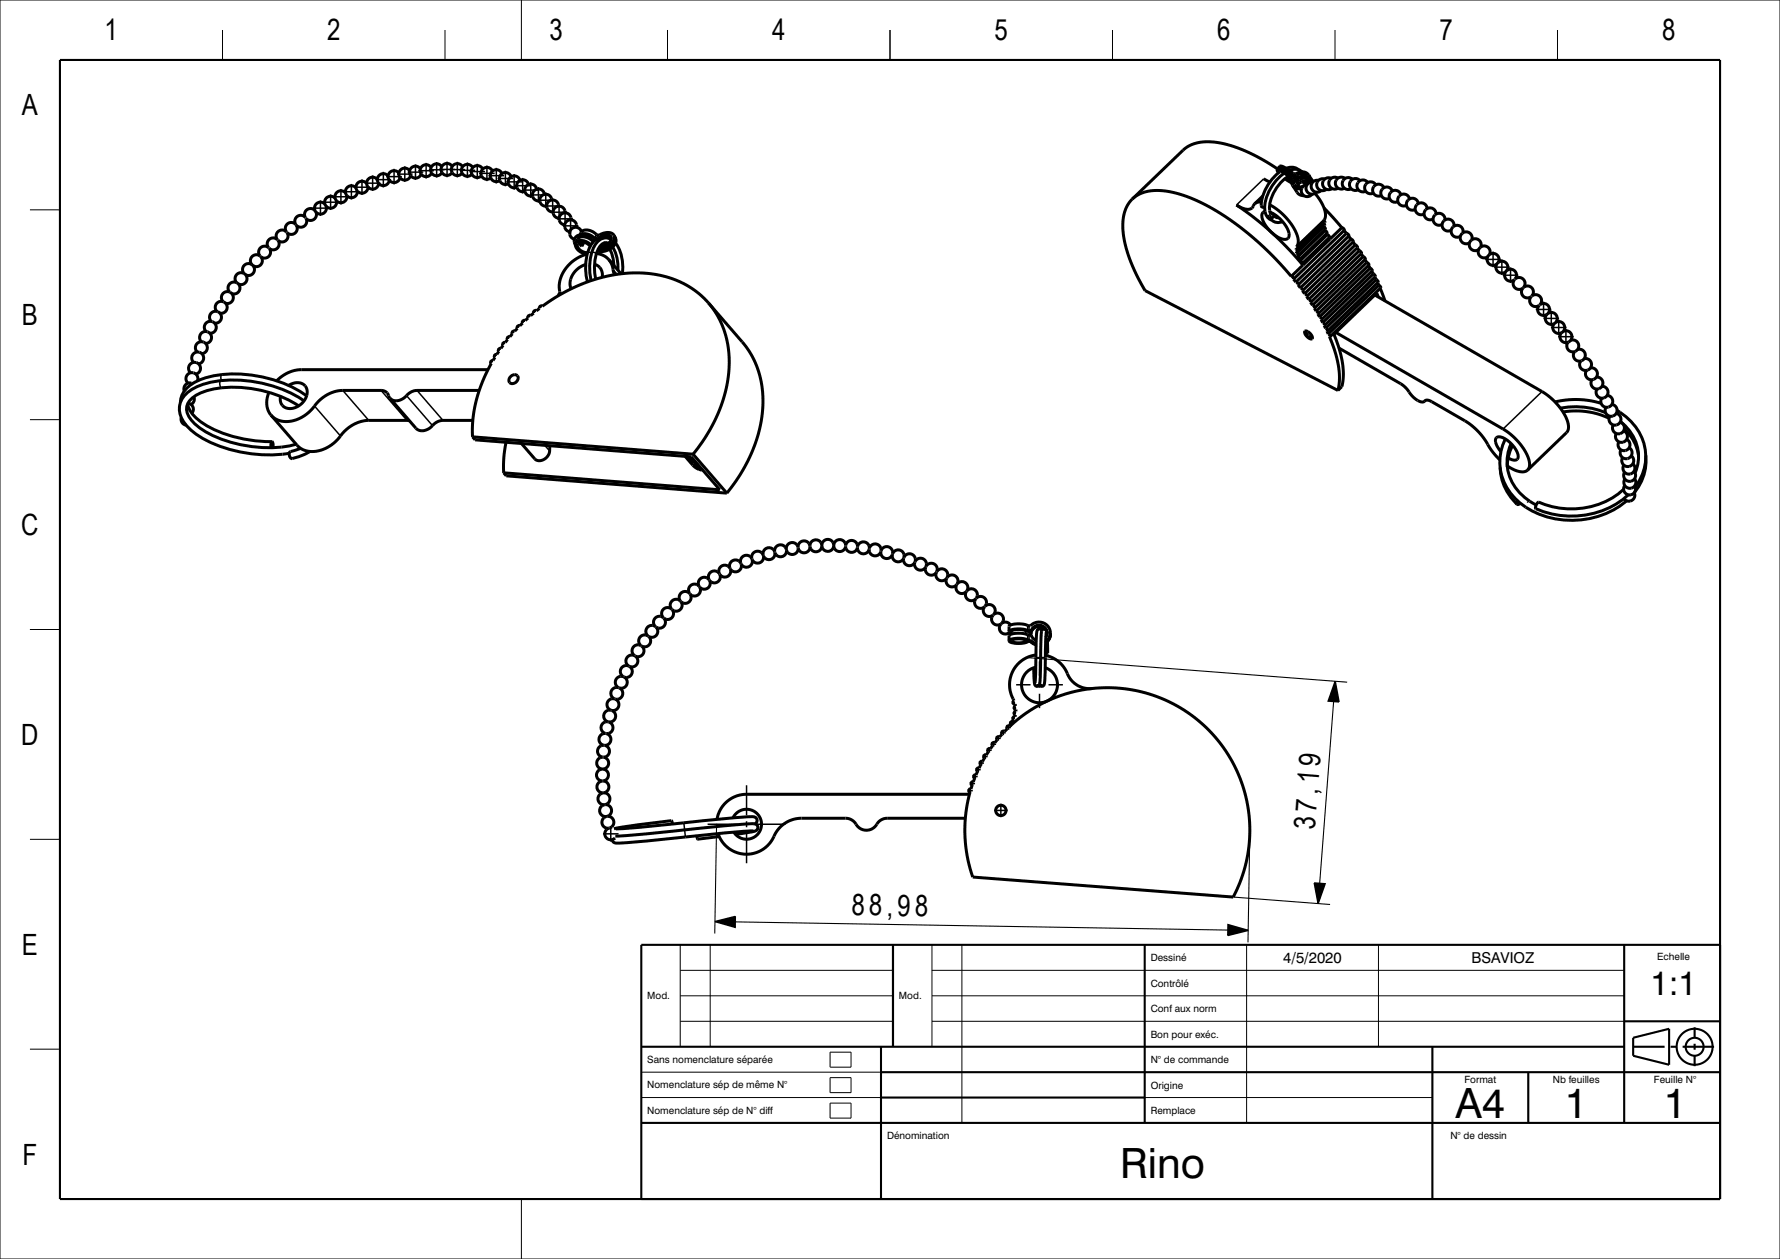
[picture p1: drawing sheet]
<svg xmlns="http://www.w3.org/2000/svg" width="297mm" height="210mm" viewBox="0 0 297 210" stroke-linecap="round" stroke-linejoin="round" font-family="sans-serif">
<path d="M171.3 109.7l53.5 4.1M222.5 117l-2.3 30.3M119.6 137.4l-.3 18.3M208.5 138.9l-.3 18.3M122.7 153.8l82.2 1.3M205.8 149.6l16.1 1.3" fill="none" stroke="#000" stroke-width=".18"/>
<g fill="none" stroke="#000" stroke-width=".5">
<path d="M46.2 39.9a1 1 0 0 0-1.3 0 1 1 0 0 0-.1 1.4M46.2 39.9l.2 .2M47.8 38.6a1 1 0 0 0-1.4 0 1 1 0 0 0-.2 1.3M47.8 38.6l.1 .2M47.9 38.8a1 1 0 0 1-.2 1.3 1 1 0 0 1-1.3 0M49.3 37.4a1 1 0 0 0-1.3-.1 1 1 0 0 0-.2 1.3M49.5 37.6a1 1 0 0 1-.3 1.3 1 1 0 0 1-1.3-.1M50.9 36.2a1 1 0 0 0-1.6 .3 1 1 0 0 0 .9 1.4 1 1 0 0 0 .9-1.4M52.5 35.1a1 1 0 0 0-1.6 .3 1 1 0 0 0 .9 1.4 1 1 0 0 0 .9-1.4M54.2 34.1a1 1 0 0 0-1.6 .2 1 1 0 0 0 .8 1.4 1 1 0 0 0 1-1.3M55.9 33.1a1 1 0 0 0-1.6 .2 1 1 0 0 0 .8 1.4 1 1 0 0 0 1-1.2M57.7 32.2a1 1 0 0 0-1.7 .1 1 1 0 0 0 .7 1.5 1 1 0 0 0 1.2-1.2"/>
<path d="M59.4 31.3a1 1 0 0 0-1.6 .2 1 1 0 0 0 .6 1.5 1 1 0 0 0 1.2-1.1M61.2 30.6a1 1 0 0 0-1.6 .1 1 1 0 0 0 .5 1.5 1 1 0 0 0 1.3-1M63 29.9a1 1 0 0 0-1.6 .1 1 1 0 0 0 .5 1.5 1 1 0 0 0 1.3-.9M64.8 29.4a1 1 0 0 0-1.6 0 1 1 0 0 0 .4 1.5 1 1 0 0 0 1.4-.8M66.6 28.9a1 1 0 0 0-1.6-.1 1 1 0 0 0 .3 1.6 1 1 0 0 0 1.4-.8M68.4 28.5a1 1 0 0 0-1.6-.1 1 1 0 0 0 .3 1.5 1 1 0 0 0 1.4-.6M70.1 28.2a1 1 0 0 0-1.3-.3 1 1 0 0 0-.3 1.4M70.3 29a1 1 0 0 1-1.8 .3M71.9 27.9a1 1 0 0 0-1.4-.3 1 1 0 0 0-.2 1.4M72 28.9a1 1 0 0 1-1.7 .1M73.7 27.8a1 1 0 0 0-1.4-.3 1 1 0 0 0-.3 1.4M73.7 27.8h.1"/>
<path d="M73.7 28.8a1 1 0 0 0 1.7 0M73.7 28.8a1 1 0 0 1-1.7 .1M75.4 27.7a1 1 0 0 0-1.3-.3 1 1 0 0 0-.4 1.4M75.4 27.7l.1 .1M77.2 27.8a1 1 0 0 0-1.5-.3 1 1 0 0 0-.1 1.5 1 1 0 0 0 1.5-.1M78.7 29.1a1 1 0 0 0 1.6 .2M78.9 27.9a1 1 0 0 0-1.5-.3 1 1 0 0 0-.2 1.5 1 1 0 0 0 1.5 0M78.9 27.9v.1M80.3 29.3a1 1 0 0 0 1.6 .4M80.5 28.2a1 1 0 0 0-1.3-.5 1 1 0 0 0-.5 1.4M81.9 29.7a1 1 0 0 0 1.5 .4M82.2 28.5a1 1 0 0 0-1.4-.5 1 1 0 0 0-.5 1.3"/>
<path d="M83.7 29a1 1 0 0 0-1.3-.6 1 1 0 0 0-.5 1.3M85.3 29.5a1 1 0 0 0-1.3-.7 1 1 0 0 0-.6 1.4 1 1 0 0 0 1.4 .4M86.8 30.1a1 1 0 0 0-1.3-.7 1 1 0 0 0-.6 1.3 1 1 0 0 0 1.3 .5M88.2 30.8a1 1 0 0 0-1.3-.8 1 1 0 0 0-.6 1.3 1 1 0 0 0 1.3 .6M89.5 31.6a1 1 0 0 0-1.1-.9 1 1 0 0 0-.8 1.3 1 1 0 0 0 1.3 .7M90.8 32.4a1 1 0 0 0-1.1-.9 1 1 0 0 0-.8 1.2 1 1 0 0 0 1.2 .8M92.1 33.4a1 1 0 0 0-1.1-1 1 1 0 0 0-.9 1.1 1 1 0 0 0 1.1 .9M93.2 34.4a1 1 0 0 0-1-1 1 1 0 0 0-1 1 1 1 0 0 0 1.1 1M94.3 35.5a1 1 0 0 0-.9-1.1 1 1 0 0 0-1.1 1 1 1 0 0 0 1 1M95.3 36.7a1 1 0 0 0-.9-1.2 1 1 0 0 0-1.1 .9 1 1 0 0 0 .9 1.1M96.2 37.9a1 1 0 0 0-.8-1.2 1 1 0 0 0-1.2 .8 1 1 0 0 0 .9 1.2M96.6 39.4a1.73 1.73 0 0 1 2.6 .3l.5 .1"/>
<path d="M96.6 39.4v.3M96.7 39.2a1 1 0 0 0-.7 1.6M97 39.5a1.5 1.5 0 0 1 2.1 .5l.2 .1M97 38.7a1 1 0 0 0-1.7-.5 1 1 0 0 0 .5 1.7M97.3 39.5l-.1-.2 .3 .2M99.8 39.8a1.5 1.5 0 0 1 2.2-.3 1.54 1.54 0 0 1-1.9 1.5M100.8 39.7a2.25 2.25 0 0 0-2.5 1.7 8.9 8.9 0 0 0-.3 5.6M101.4 39.7l.6 .1M102 39.9a1.92 1.92 0 0 0-2.7 .9 8.2 8.2 0 0 0-.7 6M102 39.6a1.39 1.39 0 0 0-1.6 .1M102 39.7a1.37 1.37 0 0 0-1.5 0M102.5 39.3a1.85 1.85 0 0 0-2.5-.1h-.3a2.22 2.22 0 0 0-2.6-.6l-.5 .8"/>
<path d="M102.5 39.3a1.35 1.35 0 0 1-.8 1.9 2.65 2.65 0 0 1-1.9 .4M102.5 39.3a1.76 1.76 0 0 1-1.5 1.9l-1.1 .2M102.6 39.5v.1M102.6 39.6a1.4 1.4 0 0 1-.8 1.9 2.38 2.38 0 0 1-2.1 .3M102.6 39.6a1.82 1.82 0 0 1-1.5 2l-.7 .1h-.6M188.9 33.2l.9-.7 1.1-.4 1.3-.3h1.5l1.4 .2 1.7 .4 3.7 1.5 4 2.2 3.7 2.8 3.5 3.2 3.7 4M188.9 33.2l-.9 1.2-.5 1.5-.2 1.6 .2 1.9 .4 2 .8 2.3 1 2.2 1.4 2.6 32.1 16.6M209.4 34a1.23 1.23 0 0 1-1.3 .9l-.9-.2-.9-.5 3.1 2.3 3 2.5 2.5 2.4 2.5 2.8M210.5 33.7h-.7l-.4 .3M210.7 32.7l-1.3 1.3M210.9 29.8l1 .6M211.1 35.3a.86 .86 0 0 0-.4 1.3 5.4 5.4 0 0 0 3.7 3.3 .78 .78 0 0 0 .6-1.2 5.9 5.9 0 0 0-3.1-3.3"/>
<path d="M211.8 36.1a1.59 1.59 0 0 0 2.2 .9M211.8 34.2a9.4 9.4 0 0 1 4.8 5.8v.6l-.3 .6M212.5 35.8a.41 .41 0 0 0-.4-.1 .41 .41 0 0 0-.3 .4M212.5 35.8l.1 .1a.41 .41 0 0 1-.3 .4 .41 .41 0 0 1-.5-.2M212.5 35.8a.73 .73 0 0 0 .9 .5M212.9 36h-.3M213.1 28.3l.2 .5M213.1 28.3h.3l.6 .2 1.3 1M213.2 28.2l-3.6-2.1-3.7-1.7-1.7-.4-1.5-.3h-1.6l-1.3 .1-1.3 .5-1 .6-8.6 8.3M213.3 28h.3l.6 .3 1.3 .9M213.3 28l-.2 .3M213.3 28h.3l.6 .2 1.4 1"/>
<path d="M213.3 28l.3-.3h.3l.9 .5 1 .7M213.3 28h.1M213.6 28.6l.7 .3 1.3 1-.8-.4M213.6 28.6a7.3 7.3 0 0 0-3.1 5.9l.5 .1M214.3 28.9a7.4 7.4 0 0 0-3.2 6.4 1.72 1.72 0 0 0 1.1 1.4M214.4 29.8l1.1 .7M214.5 29.7l1 .6M214.6 28.1a1.96 1.96 0 0 1 2.1 .2M214.8 29.5l.7 .4M215 29.4a6.7 6.7 0 0 0-3.1 5.7l.2 .6M215.1 28.4a2.09 2.09 0 0 1 2.2 .3M215.3 29.5l.3 .2-.1 .8 .2 .4"/>
<path d="M215.5 29.2l.4 .3M215.5 29.2l-.2 .3M215.6 29.2a.82 .82 0 0 0 1-.1 1.04 1.04 0 0 1 1.5 .4 1.04 1.04 0 0 1-.4 1.4M215.7 30.9l.9 1.4 .5 .3h.5M215.7 30.9a1.37 1.37 0 0 0 1.5 .6M215.8 28.9l-.2 .3M215.8 28.9l.1 .1M215.9 29.5l.7 1.1v.6M215.9 29.5v.2a1.06 1.06 0 0 0 .3 1.3 1.06 1.06 0 0 0 1.3 0M215.9 29h.3a1.55 1.55 0 0 1 2.2 .2M216 29.7v.1M216.2 29h-.3"/>
<path d="M216.5 29.7v.1M216.9 29.5l.1 .1M217.3 30.3l.6 .4M217.7 29.4l-.4 .1-.7 .3h-.2M217.9 30.1v.6M218.1 30.8a1 1 0 0 0-.9 1.5 1 1 0 0 0 1.7 .1M218.2 29.6a1.4 1.4 0 0 0-1.8 .1h-.4M218.2 30.1h-.5l-.4 .2a.71 .71 0 0 1-.8 .1M218.2 29.8l-.6-.1-.5 .2a.81 .81 0 0 1-.9 .1M218.4 29.2l.2 .7-.2 .7M218.4 29.2l.3 .6 .1 .6M218.7 29.8l.1 .1"/>
<path d="M218.8 29.9l.2 .5a1 1 0 0 0-1 1.4 1 1 0 0 0 1.7 .3M218.8 29.9l.3 .4M219.4 32.3a5.4 5.4 0 0 1 1.7 4l-.2 .5M220 30.1a1 1 0 0 0-1.2 1.2 1 1 0 0 0 1.7 .5M220.9 37.8h.1M220.9 37.8l.2 .4-4.5 4.4M220.9 37.8l-4.6 4.4M220.9 37.3l.1 .3-4.5 4.4M220.9 36.8l.2 .3-4.6 4.4M220.9 36.8l-4.6 4.4M220.9 34.7l3 3.3M221 29.9a1 1 0 0 0-1.3 1.1 1 1 0 0 0 1.6 .6"/>
<path d="M221 38.3l.1 .2M221.1 38.5l.3 .4-4.5 4.4M221.1 38.5l-4.5 4.3M221.4 39l.1 .1M221.5 39.1l.2 .2 .1 .3-4.5 4.4M221.5 39.1l-4.6 4.4M221.8 39.6l.2 .2M222.1 29.7a1 1 0 0 0-1.4 1 1 1 0 0 0 1.6 .7M223.3 29.7a1 1 0 0 0-1.6 .9 1 1 0 0 0 1.6 .8M223.9 38l.3 .1 .1 .3-8.5 8.1M223.9 38l-8.5 8.1M224.3 38.4l.4 .5"/>
<path d="M224.4 29.8a1 1 0 0 0-1.6 .7 1 1 0 0 0 1.5 .9M224.7 38.9l.2 .2 .2 .3M224.7 38.9l-8.5 8.2M225 39.4l.4 .5M225.1 39.4l-8.5 8.1M225.4 39.9l.3 .1 .1 .3-8.5 8.2M225.4 39.9l-8.4 8.1M225.7 29.9a1 1 0 0 0-1.4 0 1 1 0 0 0-.2 1.3 1 1 0 0 0 1.4 .3M226.9 30.1a1 1 0 0 0-1.3-.1 1 1 0 0 0-.3 1.3 1 1 0 0 0 1.3 .4M228.2 30.4a1 1 0 0 0-1.3-.2 1 1 0 0 0-.4 1.3 1 1 0 0 0 1.4 .4M229.6 30.8a1 1 0 0 0-1.4-.4 1 1 0 0 0-.4 1.4 1 1 0 0 0 1.4 .4M230.9 31.3a1 1 0 0 0-1.3-.5 1 1 0 0 0-.5 1.4 1 1 0 0 0 1.4 .4"/>
<path d="M232.3 31.9a1 1 0 0 0-1.3-.6 1 1 0 0 0-.5 1.3 1 1 0 0 0 1.3 .5M233.7 32.5a1 1 0 0 0-1.2-.7 1 1 0 0 0-.6 1.3 1 1 0 0 0 1.3 .5M235.2 33.2a1 1 0 0 0-1.3-.8 1 1 0 0 0-.6 1.3 1 1 0 0 0 1.4 .5M236.7 34a1 1 0 0 0-1.3-.9 1 1 0 0 0-.7 1.3 1 1 0 0 0 1.4 .5M238.1 34.8a1 1 0 0 0-1.2-1 1 1 0 0 0-.7 1.4 1 1 0 0 0 1.4 .5M239.6 35.7a1 1 0 0 0-1.1-1 1 1 0 0 0-.8 1.3 1 1 0 0 0 1.4 .5M241.1 36.7a1 1 0 0 0-1.1-1.1 1 1 0 0 0-.8 1.3 1 1 0 0 0 1.4 .5M242.6 37.7a1 1 0 0 0-1.1-1.2 1 1 0 0 0-.8 1.4 1 1 0 0 0 1.4 .5M244.1 38.8a1 1 0 0 0-1-1.2 1 1 0 0 0-.9 1.3 1 1 0 0 0 1.5 .5M245.6 40a1 1 0 0 0-.9-1.3 1 1 0 0 0-1 1.3 1 1 0 0 0 1.5 .5M32.9 58.7a1 1 0 0 1 .2-1.6 1 1 0 0 1 1.4 .6 1 1 0 0 1-.8 1.3M33.6 57a1 1 0 0 1 .2-1.6 1 1 0 0 1 1.5 .6 1 1 0 0 1-1 1.3"/>
<path d="M34.4 55.3a1 1 0 0 1 .2-1.6 1 1 0 0 1 1.5 .7 1 1 0 0 1-1.1 1.2M35.2 53.6a1 1 0 0 1 .3-1.6 1 1 0 0 1 1.4 .8 1 1 0 0 1-1.1 1.1M36.2 51.9a1 1 0 0 1 .3-1.5 1 1 0 0 1 1.4 .8 1 1 0 0 1-1.2 1M37.2 50.3a1 1 0 0 1 .4-1.6 1 1 0 0 1 1.3 .9 1 1 0 0 1-1.2 1M38.3 48.7a1 1 0 0 1 .4-1.6 1 1 0 0 1 1.3 .9 1 1 0 0 1-1.3 1M39.5 47.1a1 1 0 0 1 .4-1.6 1 1 0 0 1 1.3 1 1 1 0 0 1-1.4 .9M40.7 45.6a1 1 0 0 1 .5-1.6 1 1 0 0 1 1.3 1.1 1 1 0 0 1-1.5 .7M42 44.1a1 1 0 0 1 .5-1.6 1 1 0 0 1 1.3 1.1 1 1 0 0 1-1.5 .7M42.2 44.3h.1M43.4 42.7a1 1 0 0 1 .5-1.6 1 1 0 0 1 1.2 1.2 1 1 0 0 1-1.5 .6M46.4 40.1a1 1 0 0 1-.1 1.3 1 1 0 0 1-1.4 .1M82.5 59.6h.1l-.3 .5-.4 .2v.2l.1 .1-1.4 2.8-1 3-.7 3.2-.1 3.3"/>
<path d="M82.5 59.6h.1M83.2 58.5l-.3 .6-.4 .2v.3M83.2 58.5v.1M83.9 57.6l-.3 .5-.4 .2v.2M83.9 57.6h.1M85.5 55.7l-.4 .5-.4 .1a.95 .95 0 0 1-.8 1v.3M85.5 55.7h.1M86.3 54.8l-.4 .4-.4 .1v.4M86.3 54.8h.1M87.2 53.9h.1M87.2 53.9l-.5 .4-.3 .1-.1 .4M89.5 51.8l-.4 .1-.1 .3-.4 .4-.4 .1-.1 .3-.5 .5h-.3l-.1 .4"/>
<path d="M89.5 51.8h.1M96.1 40.5a1.67 1.67 0 0 0 1.6 1.9h.3a5.9 5.9 0 0 0-4.7 6l.2 .5-.2 .1-.1 .3M96.1 40.5a1.74 1.74 0 0 1 2.5 .4M96.7 40.4l.4 .7 .3-.5M96.8 40.4l.4 .3M97.1 40.4l.3 .2M97.2 40.7l-.2 .3M97.4 40.6l-.2 .1M97.7 44.1a3.3 3.3 0 0 0-2.4 4.1M98.5 41.1a1.44 1.44 0 0 0-2.1-.4 1.44 1.44 0 0 0 1.6 1.4M99 40.3a1.92 1.92 0 0 0-2.6-.5l-.3 .7M99.2 44.1a1.82 1.82 0 0 1 1.3 2.2"/>
<path d="M99.5 42.3l1.2 .3 .9 .7M100.8 40.5l.4 .3M101.5 40.6a1.08 1.08 0 0 0-1.4 .4 7.3 7.3 0 0 0-.7 5.6M101.6 43.3l.5 .9 .4 1.6M101.6 43.3l2 2.4M101.7 41.6a6.5 6.5 0 0 1 .7 2.7M102.2 41.2a5.9 5.9 0 0 1 .9 3.9M102.7 40.5a7 7 0 0 1 1.2 5.1M118.2 50.5l5.9 6.8 1.2 1.7 .7 1.4 .6 1.6 .4 1.7 .2 1.6 .1 2-.2 2.4-.4 2.1-.7 2.2-.8 1.9-1 2.1-1.4 2.3-1.5 2M118.2 50.5l-1.2-1.2-1.1-.9-2.7-1.5-3.1-1-1.8-.3-1.9-.1-3.8 .3-2 .4-2 .6-3.6 1.5-3.6 2.1a1.69 1.69 0 0 1-1.3 .7l-.1 .3-.5 .4M118.2 50.5l1.6 2.3 .7 1.4 .6 1.6 .5 3.2v3.3l-.7 3.5-1.2 3.4-1.9 3.6-2.2 3M215.4 46.1l.3 .1 .1 .3"/>
<path d="M215.8 46.6l.4 .5M215.8 46.5v.1M216.2 47.1l.3 .1 .1 .3M216.3 41.6l.2 .4M216.3 42.2l.3 .4M216.3 41.2l.2 .3M216.4 41.5l-.1 .1M216.5 42h-.2v.2M216.5 41.5h-.2v.1M216.6 42.8l.3 .5M216.6 42.6h-.1l.1 .2M216.6 47.5l.4 .5"/>
<path d="M216.9 43.3h-.1l.1 .2M216.9 43.5l.3 .2 .1 .3M217 48l.2 .2 .1 .3M217.3 44l.1 .2M217.3 48.5l.4 .5M217.3 48.5h.1M217.4 44.2h.1M217.7 49l.2 .1 .2 .3M217.7 55.2a1.18 1.18 0 0 1 1.2 1.3 1.18 1.18 0 0 1-1.2-1.3zM217.8 55.2a1.49 1.49 0 0 0 1.2 1.2M218.1 49.4l.3 .6M218.4 50l.2 .1 .1 .3"/>
<path d="M218.7 50.4l.3 .5M219 50.9l.2 .2 .2 .3M219.4 51.4l.2 .5M219.6 51.9l.2 .1 .2 .3M220 52.3l.2 .6M220.2 52.9l.2 .1 .1 .3M220.5 53.3l.2 .5M220.7 53.8l.2 .2 .1 .3M221 54.3h-.1l.3 .5M221.2 54.8l.2 .1 .1 .3M221.5 55.2h-.1l.2 .5M221.6 55.7l.3 .4"/>
<path d="M221.9 56.1l-.1 .1 1.1 3.1 .5 1.9 .1 2.3-.3 1.6M222.9 55.5l27.9 16.1a9.3 9.3 0 0 1 4.4 5.7v.6l-.3 .5M223.4 58.1l10.4 5.9 .9 .8a4.2 4.2 0 0 0 2.7 2.3l.3-.2M225.8 40.4l.3 .5M226.1 40.9l.3 .1 .1 .3-8.4 8.1M226.1 40.9l-8.4 8.1M226.5 41.3l.3 .5M226.8 41.8l.2 .2 .2 .3-8.5 8.1M226.8 41.8l-8.4 8.2M227.1 42.3l.3 .5M227.4 42.8l.3 .1 .1 .4-8.4 8.1M227.4 42.8l-8.4 8.1"/>
<path d="M227.8 43.3l.2 .5M228 43.8l.3 .1 .1 .3-8.4 8.1M228 43.8l-8.4 8.1M228.3 44.3l.3 .4M228.6 44.7l.2 .2 .2 .3-8.5 8.1M228.6 44.7l-8.4 8.2M228.9 45.2l.2 .5M229.1 45.7l.3 .1 .1 .3-8.5 8.2M229.1 45.7l-8.4 8.1M229.4 49.2l27.9 16.1a9.4 9.4 0 0 1 4.4 5.7v.7l-.3 .5-6.5 6.2M229.4 46.2l.2 .4M229.6 46.6l.2 .2 .1 .3-8.4 8.1"/>
<path d="M229.6 46.6l-8.4 8.2M229.9 47.2l.2 .4M230 49.5l-.3-.6-7.1 6.9 1.1 3.2 .4 2.5v1.5l-.2 1.4-.7 .7M230.1 47.6l.3 .4-8.5 8.1M230.1 47.6l-8.5 8.1M230.3 48.1l.8 2.1M247.1 41.2a1 1 0 0 0-.9-1.4 1 1 0 0 0-1 1.3 1 1 0 0 0 1.5 .5M248.5 42.5a1 1 0 0 0-.8-1.5 1 1 0 0 0-1 1.3 1 1 0 0 0 1.5 .5M248.5 42.5a1 1 0 0 1 1.3 0 1 1 0 0 1 .2 1.3M248.5 42.5a1 1 0 0 0-.2 1.4 1 1 0 0 0 1.4 .2M251.4 45.1a1 1 0 0 0-.7-1.5 1 1 0 0 0-1.1 1.2 1 1 0 0 0 1.6 .6M252.8 46.5a1 1 0 0 0-.6-1.6 1 1 0 0 0-1.1 1.2 1 1 0 0 0 1.6 .6"/>
<path d="M254.1 48.1a1 1 0 0 1 1.4-.2 1 1 0 0 1 .1 1.4M254.1 48.1a1 1 0 0 0 0 1.3 1 1 0 0 0 1.4 .1M254.2 47.9a1 1 0 0 0-.5-1.6 1 1 0 0 0-1.2 1.2 1 1 0 0 0 1.6 .6M255.6 49.3a1 1 0 0 1 1.6 .7 1 1 0 0 1-1.2 1.1 1 1 0 0 1-.5-1.6M255.6 49.3l-.1 .2M257 50.8a1 1 0 0 1 1.5 .7 1 1 0 0 1-1.2 1.1 1 1 0 0 1-.5-1.6M258.3 52.3a1 1 0 0 1 1.5 .7 1 1 0 0 1-1.2 1.1 1 1 0 0 1-.5-1.6M259.3 54a1 1 0 0 0 0 1.2 1 1 0 0 0 1.2 .3M259.6 53.7a1 1 0 0 1 1.4 .5 1 1 0 0 1-.5 1.3M260.9 55.2a1 1 0 0 1 1.4 .9 1 1 0 0 1-1.3 1 1 1 0 0 1-.5-1.6M262.1 56.8a1 1 0 0 1 1.3 .9 1 1 0 0 1-1.3 .9 1 1 0 0 1-.5-1.5M263.2 58.3a1 1 0 0 1 1.3 1 1 1 0 0 1-1.3 .9 1 1 0 0 1-.5-1.5"/>
<path d="M264.3 59.8a1 1 0 0 1 1.3 1.1 1 1 0 0 1-1.4 .8 1 1 0 0 1-.5-1.5M30.2 69.6l.1 .8 .3 .3 .4 .2M31 70.9h.1M31.3 67.3a4.4 4.4 0 0 0 2.2 3.1 21.1 21.1 0 0 0 11.9 3.3M31.3 67.3a1 1 0 0 1 .9 .6 1 1 0 0 1-.2 1M31.8 62.2a1 1 0 0 1 .1-1.6 1 1 0 0 1 1.5 .4 1 1 0 0 1-.7 1.4M32.1 64a1 1 0 0 0-1.1 .1 1 1 0 0 0-.3 1.1M32.3 60.4a1 1 0 0 1 .1-1.5 1 1 0 0 1 1.5 .4 1 1 0 0 1-.8 1.4M32.3 66.2l.1 .7-.5 .6M32.9 63.5a1 1 0 0 0-1.1-1.3 1 1 0 0 0-.4 1.7M44.9 65.4a3.6 3.6 0 0 0 .3 3.9M45.2 69.3l4.4 5a4.3 4.3 0 0 0 5.5 0l1-.7a8.7 8.7 0 0 1 3.4-3l1.8-.5 7 .1"/>
<path d="M45.4 73.7l.2 .3-.1 .7M45.4 73.7l-.2 .4 .1 .6M48.2 64.3a1.95 1.95 0 0 1 2.9 .5 2.77 2.77 0 0 1-3.7 3.1 1.6 1.6 0 0 1-.6-1.8M49.8 67.7a20.1 20.1 0 0 0-15.3-2.5 5.2 5.2 0 0 0-3.2 2.1 2.43 2.43 0 0 0 .6 2.8 13.2 13.2 0 0 0 6.6 3.7 20.9 20.9 0 0 0 10.9 .3M50.2 74.8l-1.2 .4a.66 .66 0 0 0-.7 .5 .66 .66 0 0 0 .4 .8l1.2-.3 1.8-.9M50.7 66.9a21 21 0 0 0-16.8-2.8 5.1 5.1 0 0 0-4 3.7 4.6 4.6 0 0 0 2 4 20.8 20.8 0 0 0 13.6 4.1l2.8-.3M51.2 66a21.1 21.1 0 0 0-16.8-3 5.5 5.5 0 0 0-4.2 3.5l-.1 .6M65.1 66.4l4.3 5a2.06 2.06 0 0 0 3-.7l.6-.4 .7-.2h5.2M65.1 66.4l-.1-.1a1.43 1.43 0 0 0-1.4-1.2h-6.4a6.7 6.7 0 0 0-5.3 3.3 5.1 5.1 0 0 1-6.1 1.4l-.6-.5M78.8 72.9l36.8 2.9M78.8 72.9l.5 .5 36 2.8 4.8 5.5-36.1-2.8M80 65.1h-10.4a3.2 3.2 0 0 0-2.2 1.3 1.73 1.73 0 0 1-2.3 0"/>
<path d="M81.4 61.7h-31.1a6 6 0 0 0-4.1 1.8M84 78.9l.5 .5 36.8 2.9M84.4 73.8l-.3 2.5-.1 2.6M85.3 62.8a.66 .66 0 0 1 1-.2 .66 .66 0 0 1-.1 1 .68 .68 0 0 1-.8 .4 .68 .68 0 0 1-.5-.6zM87 74l2.2 2.5a1.63 1.63 0 0 0 2.5-1.3l.1-.9M114.3 76.1l1.5 1.7 .8 .5M114.6 76.1l.3 .2M114.9 76.3l.4 .1M114.9 76.3l1.7 2M115.3 76.4l1.8 2M115.5 76.4h-.2M115.6 75.8l5.7 6.5"/>
<path d="M116.6 78.3l.5 .1M117.3 78.4h-.2M237.7 66.9a.84 .84 0 0 1 1.2 .1l5.5 3.2a12 12 0 0 1 4.4 4.9l1.5 1.6M237.8 66.8l-.1 .1M250.3 78a8.7 8.7 0 0 0 2.8 6.1M250.4 75.3l-.6-.9a1.06 1.06 0 0 1 0-1.5 3.2 3.2 0 0 1 2.8 1.7l.4 .6a1.07 1.07 0 0 1 0 1.5 1.54 1.54 0 0 1-1.4-.3M251.2 73.2a8.7 8.7 0 0 0 3.4 11.4 14.5 14.5 0 0 0 16.8-1.1M251.5 77.7a3.4 3.4 0 0 0 3.3 .8l.1-.1M252.1 74a7.8 7.8 0 0 0 4 10.1l.2 .1M252.4 74.3a7.5 7.5 0 0 0-.9 3.6M259.5 67a14.7 14.7 0 0 1 7.7 .3M260.3 68.1a13.2 13.2 0 0 1 7.6 .7"/>
<path d="M260.8 68.7a13 13 0 0 1 7.7 1.1M265.4 61.4a1 1 0 0 1 1.1 1 1 1 0 0 1-1.3 .9 1 1 0 0 1-.5-1.5M266.4 62.9a1 1 0 0 1 1 1.1 1 1 0 0 1-1.3 .8 1 1 0 0 1-.5-1.5M267.3 64.4a1 1 0 0 1 1 1.2 1 1 0 0 1-1.4 .8 1 1 0 0 1-.4-1.5M268.2 65.9a1 1 0 0 1 .9 1.3 1 1 0 0 1-1.4 .7 1 1 0 0 1-.5-1.5M269 67.5a1 1 0 0 1 .8 1.2 1 1 0 0 1-1.4 .7 1 1 0 0 1-.4-1.5M269.7 68.9a1 1 0 0 1 .7 1.3 1 1 0 0 1-1.3 .6 1 1 0 0 1-.5-1.4M269.8 68.5a8.7 8.7 0 0 1 4.2 10.6l-1.2 2.1M270.3 70.4a1 1 0 0 1 .7 1.3 1 1 0 0 1-1.4 .6 1 1 0 0 1-.4-1.4M270.4 70.3a7.1 7.1 0 0 1 2.4 8.6M270.9 71.9a1 1 0 0 1 .6 1.3 1 1 0 0 1-1.4 .5 1 1 0 0 1-.4-1.4M271 71.5a7.6 7.6 0 0 1 2.4 4.5"/>
<path d="M271.4 73.3a1 1 0 0 1 .5 1.3 1 1 0 0 1-1.4 .5 1 1 0 0 1-.4-1.4M271.8 74.7a1 1 0 0 1 .4 1.3 1 1 0 0 1-1.4 .4 1 1 0 0 1-.3-1.4M272.2 76a1 1 0 0 1 .2 1.4 1 1 0 0 1-1.3 .3 1 1 0 0 1-.4-1.4M272.5 77.3a1 1 0 0 1 .1 1.4 1 1 0 0 1-1.4 .2 1 1 0 0 1-.3-1.3M272.6 78.6a1 1 0 0 1 .1 1.4 1 1 0 0 1-1.4 .1 1 1 0 0 1-.2-1.3M272.7 79.8a1 1 0 0 1-.7 1.7 1 1 0 0 1-.9-1.6M274.6 76a8.6 8.6 0 0 1-1.9 6.2 1 1 0 0 1-.4 1.3 1 1 0 0 1-1.3-.3M115 98.9a1 1 0 0 0-1.3 0 1 1 0 0 0-.2 1.3M115 98.9l.2 .2M115.2 99.1h.1M115.2 99.1a1 1 0 0 1-.2 1.3 1 1 0 0 1-1.4 0M116.6 97.8a1 1 0 0 0-1.3-.2 1 1 0 0 0-.3 1.3"/>
<path d="M116.6 97.8l.1 .1M116.7 97.9h.1M116.8 97.9a1 1 0 0 1-.3 1.3 1 1 0 0 1-1.3-.1M118.3 96.7a1 1 0 0 0-1.3-.2 1 1 0 0 0-.4 1.3M118.3 96.7l.1 .2M118.4 96.9a1 1 0 0 1-.3 1.2 1 1 0 0 1-1.3-.2M120 95.6a1 1 0 0 0-1.3-.2 1 1 0 0 0-.4 1.3M120 95.6l.1 .2M120.1 95.8a1 1 0 0 1-.4 1.3 1 1 0 0 1-1.3-.2M121.8 94.7a1 1 0 0 0-1.3-.3 1 1 0 0 0-.5 1.2M121.8 94.7l.1 .2M121.9 94.9a1 1 0 0 1-.5 1.3 1 1 0 0 1-1.3-.4"/>
<path d="M123.6 93.9a1 1 0 0 0-1.3-.4 1 1 0 0 0-.5 1.2M123.6 93.9l.1 .2M123.7 94.1a1 1 0 0 1-.6 1.2 1 1 0 0 1-1.2-.4M125.4 93.2a1 1 0 0 0-1.2-.5 1 1 0 0 0-.6 1.2M125.4 93.2l.1 .2M125.5 93.4a1 1 0 0 1-.6 1.1 1 1 0 0 1-1.2-.4M127.3 92.5a1 1 0 0 0-1.2-.5 1 1 0 0 0-.7 1.2M127.3 92.5l.1 .3M127.4 92.8a1 1 0 0 1-.7 1.1 1 1 0 0 1-1.2-.5M129.2 92a1 1 0 0 0-1.2-.6 1 1 0 0 0-.7 1.1M129.2 92l.1 .2M129.3 92.2a1 1 0 0 1-.7 1.1 1 1 0 0 1-1.2-.5"/>
<path d="M131.2 91.6a1 1 0 0 0-1.2-.7 1 1 0 0 0-.8 1.1M131.2 91.6v.2M131.2 91.8a1 1 0 0 1-.7 1 1 1 0 0 1-1.2-.6M133.2 91.2a1 1 0 0 0-1.2-.7 1 1 0 0 0-.8 1.1M133.2 91.2v.3M133.2 91.5a1 1 0 0 1-.8 1 1 1 0 0 1-1.2-.7M135.1 91a1 1 0 0 0-1.1-.8 1 1 0 0 0-.8 1M135.1 91l.1 .2M135.2 91.2h.1M135.2 91.2a1 1 0 0 1-.9 1 1 1 0 0 1-1.1-.7M137.1 90.9a1 1 0 0 0-1-.9 1 1 0 0 0-1 1M137.1 90.9v.2"/>
<path d="M137.1 91.1a1 1 0 0 1-.9 .9 1 1 0 0 1-1-.8M137.1 91.1h.1M139.1 91.1a1 1 0 0 1-1 .9 1 1 0 0 1-1-.9M139.1 91.1a1 1 0 0 0 1 .9 1 1 0 0 0 1-.8M139.1 90.9a1 1 0 0 0-1-.9 1 1 0 0 0-1 .9M139.1 90.9a1 1 0 0 1 1.1-.9 1 1 0 0 1 .9 1M139.1 90.9v.2M141.1 91.2a1 1 0 0 0 .9 .9 1 1 0 0 0 1.1-.7M141.1 91a1 1 0 0 1 1.1-.9 1 1 0 0 1 .9 1M141.1 91v.2M143.1 91.4a1 1 0 0 0 .8 1 1 1 0 0 0 1.1-.7M143.1 91.1a1 1 0 0 1 1.1-.7 1 1 0 0 1 .9 1"/>
<path d="M143.1 91.1v.3M145 91.7a1 1 0 0 0 .8 1 1 1 0 0 0 1.2-.6M145.1 91.4l-.1 .3M145.1 91.4a1 1 0 0 1 1.1-.7 1 1 0 0 1 .8 1.1M147 92.1a1 1 0 0 0 .7 1 1 1 0 0 0 1.2-.5M147 91.8a1 1 0 0 1 1.2-.6 1 1 0 0 1 .7 1.1M147 91.8v.3M148.9 92.6a1 1 0 0 0 .7 1.1 1 1 0 0 0 1.2-.6M148.9 92.3a1 1 0 0 1 1.3-.5 1 1 0 0 1 .6 1.1M148.9 92.3v.3M150.8 93.1a1 1 0 0 0 .6 1.2 1 1 0 0 0 1.2-.5M150.8 92.9a1 1 0 0 1 1.3-.5 1 1 0 0 1 .6 1.2"/>
<path d="M150.8 92.9v.2M152.6 93.8a1 1 0 0 0 .6 1.2 1 1 0 0 0 1.2-.4M152.7 93.6a1 1 0 0 1 1.3-.4 1 1 0 0 1 .5 1.2M152.7 93.6l-.1 .2M154.4 94.6a1 1 0 0 0 .5 1.2 1 1 0 0 0 1.3-.3M154.5 94.4a1 1 0 0 1 1.3-.3 1 1 0 0 1 .5 1.2M154.5 94.4l-.1 .2M156.2 95.5a1 1 0 0 0 .5 1.2 1 1 0 0 0 1.2-.2M156.3 95.3a1 1 0 0 1 1.3-.3 1 1 0 0 1 .5 1.3M156.3 95.3l-.1 .2M157.9 96.5a1 1 0 0 0 .4 1.2 1 1 0 0 0 1.3-.1M158.1 96.3a1 1 0 0 1 1.3-.2 1 1 0 0 1 .3 1.3"/>
<path d="M158.1 96.3l-.2 .2M159.6 97.6a1 1 0 0 0 .3 1.2 1 1 0 0 0 1.3-.1M159.7 97.4a1 1 0 0 1 1.4-.2 1 1 0 0 1 .3 1.3M159.7 97.4l-.1 .2M161.2 98.7a1 1 0 0 0 .3 1.3 1 1 0 0 0 1.3-.1M161.2 98.7h.1M161.4 98.5a1 1 0 0 1 1.3-.1 1 1 0 0 1 .2 1.4M161.4 98.5l-.2 .2M162.8 99.9a1 1 0 0 0 .1 1.3 1 1 0 0 0 1.4 0M162.9 99.8a1 1 0 0 1 1.4-.1 1 1 0 0 1 .1 1.4M162.9 99.8l-.1 .1M253.3 83.6l-.2 .3v.2"/>
<path d="M253.7 83.9l-.3 .2h-.3M270.9 81.6a13.5 13.5 0 0 1-14.2 2.2l-.4 .5-.1 .5a14.5 14.5 0 0 0 15.5-2.3M271.1 81a1 1 0 0 0 .8 1.6 1 1 0 0 0 .9-1.6M101.9 118.5a1 1 0 0 0-1.1 .7 1 1 0 0 0 .6 1.2M101.9 118.5h.2M102.1 118.5a1 1 0 0 1 .6 1.2 1 1 0 0 1-1.1 .7M102.5 116.6a1 1 0 0 0-1.2 .6 1 1 0 0 0 .6 1.3M102.5 116.6h.2M102.7 116.6a1 1 0 0 1 .5 1.2 1 1 0 0 1-1.1 .7M103.2 114.7a1 1 0 0 0-1.2 .6 1 1 0 0 0 .5 1.3M103.2 114.7l.2 .1M103.4 114.8a1 1 0 0 1 .5 1.2 1 1 0 0 1-1.2 .6"/>
<path d="M104 112.9a1 1 0 0 0-1.3 .5 1 1 0 0 0 .5 1.3M104 112.9l.2 .1M104.2 113a1 1 0 0 1 .4 1.2 1 1 0 0 1-1.2 .6M104.9 111.1a1 1 0 0 0-1.3 .5 1 1 0 0 0 .4 1.3M104.9 111.1l.2 .1M105.1 111.2a1 1 0 0 1 .3 1.3 1 1 0 0 1-1.2 .5M105.8 109.3a1 1 0 0 0-1.2 .5 1 1 0 0 0 .3 1.3M105.8 109.3l.2 .1M106 109.4v.1M106 109.5a1 1 0 0 1 .3 1.2 1 1 0 0 1-1.2 .5M106.9 107.7a1 1 0 0 0-1.3 .3 1 1 0 0 0 .2 1.3M106.9 107.7l.2 .1"/>
<path d="M107.1 107.8a1 1 0 0 1 .2 1.3 1 1 0 0 1-1.3 .4M108.1 106a1 1 0 0 0-1.3 .3 1 1 0 0 0 .1 1.4M108.1 106l.1 .2M108.2 106.2h.1M108.3 106.2a1 1 0 0 1 .1 1.3 1 1 0 0 1-1.3 .3M109.3 104.5a1 1 0 0 0-1.3 .2 1 1 0 0 0 .1 1.3M109.3 104.5l.2 .1M109.5 104.6a1 1 0 0 1 0 1.3 1 1 0 0 1-1.2 .3M110.6 103a1 1 0 0 0-1.3 .1 1 1 0 0 0 0 1.4M110.6 103l.2 .1M110.8 103.1a1 1 0 0 1 0 1.4 1 1 0 0 1-1.3 .1M112 101.6a1 1 0 0 0-1.3 0 1 1 0 0 0-.1 1.4"/>
<path d="M112 101.6h.1M112.1 101.6l.1 .1M112.2 101.7a1 1 0 0 1-.1 1.3 1 1 0 0 1-1.3 .1M113.5 100.2a1 1 0 0 0-1.4 0 1 1 0 0 0-.1 1.4M113.5 100.2l.1 .2M113.6 100.4a1 1 0 0 1-.1 1.3 1 1 0 0 1-1.3 0M164.3 101.2a1 1 0 0 0 .1 1.3 1 1 0 0 0 1.3 .1M164.3 101.2h.1M164.4 101.1a1 1 0 0 1 1.4 0 1 1 0 0 1 0 1.4M164.4 101.1l-.1 .1M165.7 102.6a1 1 0 0 0 0 1.3 1 1 0 0 0 1.3 .2M165.7 102.6h.1"/>
<path d="M165.8 102.5a1 1 0 0 1 1.4 .1 1 1 0 0 1 0 1.3M165.8 102.5l-.1 .1M167 104.1a1 1 0 0 0 .1 1.4 1 1 0 0 0 1.4 0M167 104.1h.1M167.2 103.9l.3-.1h.5l.6 .5M167.2 103.9l-.2 .2M168.4 105.3v-.8a3 3 0 0 1 2.7-.3 .93 .93 0 0 0 1.3-.2 1.9 1.9 0 0 1 2.9 1.6M168.4 106.9a3.1 3.1 0 0 0 2.7 .3l.8-.2M168.4 105.3l.2 .2M168.6 105.5v.3M168.7 106.8a3.3 3.3 0 0 1 2.8 .1 .72 .72 0 0 1 .8 .3l.6 .3-.4-.2a1.43 1.43 0 0 0-1.8-.1h-.5a1.64 1.64 0 0 1-1.5-.3zM168.9 105.5v.2"/>
<path d="M168.9 105.5h-.3M171.9 106.8h-.2a4.1 4.1 0 0 0-3.3 0v.1M171.9 106.8l1 .6M171.9 107l1 .6M171.9 106.8v.2M172.1 105.2h-.4a4.1 4.1 0 0 0-3.3 .1M172.1 105.3h-.6a3.1 3.1 0 0 0-2.8 0l.2 .2M172.1 105.2a1.34 1.34 0 0 1 1.8-.8 1.34 1.34 0 0 1 .6 1.9M172.1 105.3a1.36 1.36 0 0 1 1.4-.9 1.36 1.36 0 0 1 1.2 1.2M172.1 105.2v.1M172.8 111.3a3 3 0 0 0-1.9 4.5 3 3 0 0 0 4.9 .3 3 3 0 0 0-1.4-4.7M172.8 109.3a5 5 0 0 0-3.6 7.6l-.2 .1a.39 .39 0 0 0 .4 .5v.3l-.1 .1-.1 .2 .3 .3v.3h-.2a.38 .38 0 0 0 .1 .6v.3h-.3a.38 .38 0 0 0 0 .6l-.1 .2h-.2a.38 .38 0 0 0-.1 .5l-.2 .2"/>
<path d="M172.9 106.8l-.6-.4-.2-.5h-.4a4.2 4.2 0 0 0-3.3 .1v.9M173.8 105.2a.41 .41 0 0 0-.7-.1l-.2 1.8-.2 7M174.3 104.9a.46 .46 0 0 0-.5 .5l-.3 8.2a.76 .76 0 0 1-.5 .9l-.4-.3v-.3l-.1-2.5M174.4 109.3a5.4 5.4 0 0 1 4 3.7 4 4 0 0 0 3.8 1.8M174.5 107.2a1.8 1.8 0 0 0 .8-1.5 1.8 1.8 0 0 1-.8 1.5M174.6 105.4l-.2 6.8-.2 2.1a.41 .41 0 0 1-.4 .2 .41 .41 0 0 1-.4-.3M174.7 105.5v.2M174.7 105.7a1.35 1.35 0 0 0-1.4-1.2 1.35 1.35 0 0 0-1.3 1.2M174.7 105.6a1.35 1.35 0 0 0-1.5-1.2 1.35 1.35 0 0 0-1.2 1.5M174.8 107v1.9l-.4 .1M175.3 105.6a1.81 1.81 0 0 1-.8 1.5M175.3 105.6a1.84 1.84 0 0 1-.8 1.7"/>
<path d="M100.4 128.3a1 1 0 0 0-.9 1 1 1 0 0 0 .9 1M100.4 128.3h.3M100.4 130.3a1 1 0 0 0-.8 1 1 1 0 0 0 1 1M100.5 126.3a1 1 0 0 0-.9 .9 1 1 0 0 0 .8 1.1M100.5 126.3h.2M100.6 132.3a1 1 0 0 0-.8 1 1 1 0 0 0 1 .9M100.7 128.3a1 1 0 0 1 .8 1 1 1 0 0 1-.8 1M100.7 130.3a1 1 0 0 1 .9 .9 1 1 0 0 1-.8 1M100.7 130.3h-.3M100.7 124.3a1 1 0 0 0-1 .9 1 1 0 0 0 .8 1.1M100.7 124.3h.2M100.7 126.3a1 1 0 0 1 .9 1 1 1 0 0 1-.9 1"/>
<path d="M100.8 132.2h.1M100.8 132.2l-.2 .1M100.8 134.2a1 1 0 0 0-.7 1.2 1 1 0 0 0 1 .8M100.8 132.2a1 1 0 0 1 1 .9 1 1 0 0 1-.8 1.1M100.9 124.3a1 1 0 0 1 .8 1.1 1 1 0 0 1-1 .9M101 122.3a1 1 0 0 0-1.1 .9 1 1 0 0 0 .8 1.1M101 122.3l.2 .1M101 134.2a1 1 0 0 1 1 .8 1 1 0 0 1-.7 1.2M101 134.2h-.2M101.1 136.2a1 1 0 0 0-.6 1.2 1 1 0 0 0 1.1 .7M101.2 122.4a1 1 0 0 1 .7 1.1 1 1 0 0 1-1 .8M101.3 136.2a1 1 0 0 1 1.1 .9 1 1 0 0 1-.8 1"/>
<path d="M101.3 136.2h-.2M101.4 120.4a1 1 0 0 0-1.1 .8 1 1 0 0 0 .7 1.1M101.4 120.4h.2M101.6 138.1a1 1 0 0 0-.5 1.5 1 1 0 0 0 1.5 .2M101.6 120.4a1 1 0 0 1 .7 1.2 1 1 0 0 1-1.1 .8M102.9 139.4h.1M112.2 137.5l-.2-.6a69.8 69.8 0 0 0-9.6 1.3M116.3 139.4l.1 .6 3.6-.5M122.3 136.4a2.5 2.5 0 0 1 3.7-.9 2.5 2.5 0 0 1 .3 3.8 2.5 2.5 0 0 1-3.9-.5M122.7 139.2a12.3 12.3 0 0 0 3.5-.7 .66 .66 0 0 0 .2-.8 .66 .66 0 0 0-.8-.3l-4.9 .4a279.1 279.1 0 0 1-18 1.7M125.6 137.5h.1M125.7 138.6a105 105 0 0 0-11.3 1 103.2 103.2 0 0 1-11.6 1 .64 .64 0 0 1-.7-.5"/>
<path d="M125.8 137.5h.1M126 137.4a.64 .64 0 0 0 .3-.8 .64 .64 0 0 0-.8-.4l-7.9 .7-10.8 1.1-4.1 .3M161.1 136.5h-13.1a2.28 2.28 0 0 0-2 1.3 2.03 2.03 0 0 1-3.3-.5 2 2 0 0 0-1.6-.8h-7.4a5.2 5.2 0 0 0-4.8 3.5 5 5 0 0 1-4.9 2.5 5 5 0 0 1-4.2-3.5M161.8 132.5h-37.2a5 5 0 0 0-5 4.2M168.1 121.1l.2-.1 .2 .1 1.8-1.5 2.3-1.5 3.1-1.6 3.8-1.2 2-.4 2-.2 4 .2 2.2 .3 2.2 .6 2.1 .8 1.8 .8 1.7 1 1.6 1.2 1.6 1.2 1.4 1.4 1.3 1.5 1.3 1.9 1.9 3.5 .8 2.1 .6 2.2 .4 2.2 .1 2v2.2l-.2 2-.4 2-.5 1.9-.8 2.1-.8 1.8-43.5-3.3-.9-3.5-.4-3.5 .1-3.2 .7-3.9-.1-.2-.1-.2 .2-.2a.47 .47 0 0 0 .2-.8v-.2l.2-.2a.47 .47 0 0 0 .3-.8v-.2l.1-.1a.47 .47 0 0 0 .4-.8v-.2l.1-.2a.47 .47 0 0 0 .4-.7v-.3l.2-.1a.47 .47 0 0 0 .4-.7l.1-.3 .1-.1a.47 .47 0 0 0 .5-.7v-.2l.2-.1a.48 .48 0 0 0 .5-.7l.1-.2 .2-.2a.48 .48 0 0 0 .5-.6l.1-.2 .2-.1a.48 .48 0 0 0 .5-.7l.1-.2 .2-.1a.48 .48 0 0 0 .6-.6z"/>
<circle cx="167" cy="135.2" r=".87"/>
</g>
<g fill="none" stroke="#000" stroke-width=".25">
<path d="M52.2 34.7h2.6M53.5 33.4v2.6M53.9 33.7h2.6M55.2 32.4v2.6M55.6 32.8h2.6M56.9 31.5v2.6M57.3 32h2.6M58.6 30.7v2.6M59.1 31.2h2.6M60.4 29.9v2.6M60.9 30.6h2.6M62.2 29.3v2.6"/>
<path d="M62.7 30h2.6M64 28.7v2.6M64.5 29.5h2.6M65.8 28.2v2.6M66.2 29h2.6M67.5 27.7v2.6M68 28.7h2.6M69.3 27.4v2.6M69.8 28.5h2.6M71.1 27.2v2.6M71.6 28.3h2.6M72.9 27v2.6"/>
<path d="M73.3 28.3h4.3M74.6 27v2.6M76.3 27v2.6M76.7 28.4h2.6M78 27.1v2.6M78.3 28.6h2.6M79.6 27.3v2.6M79.9 28.9h2.6M81.2 27.6v2.6M81.5 29.3h2.6M82.8 28v2.6M83 29.8h2.6"/>
<path d="M84.3 28.5v2.6M84.5 30.3h2.6M85.8 29v2.6M85.9 31h2.6M87.2 29.7v2.6M87.3 31.7h2.6M88.5 32.5h2.6M88.6 30.4v2.6M89.8 33.4h2.6M89.8 31.2v2.6M90.9 34.4h2.6M91.1 32.1v2.6"/>
<path d="M92 35.4h2.6M92.2 33.1v2.6M93 36.5h2.6M93.3 34.1v2.6M93.9 37.7h2.6M94.3 35.2v2.6M95.2 36.4v2.6M99.5 39.1l-.3 .6M99.8 39.2l-.4 .6M210.9 29.8l-4.6 4.4M211.8 35.3l-.1 .1M215.5 29.6l.1 .2"/>
<path d="M215.7 29.3l.1 .1M215.9 29.9l.7 1.1M216.4 29.2l.3 .4M216.5 29.7l.1 .1M216.9 30l.2 .4M221 36.7l-4.6 4.3M98 42.2l.3-.1 .4 .1M98.7 42.2l.5-.1 .3 .3M98.9 40.2l-.3 .7M102.3 45l.7 .8M247.8 43.3h2.6M249.1 42v2.6"/>
<path d="M249.3 44.6h2.6M250.6 43.3v2.6M250.7 45.9h2.6M252 44.6v2.6M256.2 51.6h2.6M257.5 53.1h2.6M257.5 50.3v2.6M258.8 54.6h2.6M258.8 51.8v2.6M260 56.2h2.6M260.1 53.3v2.6M261.3 54.9v2.6"/>
<path d="M36.9 63.5a.8 .8 0 0 0 .1 1.2M37.1 62.5l-.3 .4 .2 .6M52.5 67.7l4.3 5M57.2 65.1l4.3 5M63.6 65.1l4.3 5M67.8 66l4.4 5M69.6 65.1l4.3 5M90.9 74.3l.8 .9M237.8 66.8l-.1 .1M257.3 65.3l-6.5 6.3M270.3 68.7l-.5 .3M255 83.7l-.2 .1"/>
<path d="M169.5 114.2h2.4M171.1 105.2v.6M171.1 106.8v.2M171.5 104.3v.9M171.5 105.9v.8M171.7 104.4v.8M171.7 105.3v1.5M171.7 106.9h.1M172.8 109.7h1.6M172.9 114.2h1M173.4 110.3v2.4M173.4 113.7v1"/>
<path d="M173.4 115.7v2.4M174.9 114.2h2.4M222.8 113.6l.6 3.5-1.8-.2zM100.6 139.1h2.6M101.9 137.8v2.6M114.1 137.2l.3 2.4M114.2 138.4h.1M118.1 137.5h5M124.1 137.5h1M124.6 131v5M124.6 137v1M124.6 139v5"/>
<path d="M126.1 137.5h5M161.5 131.9h.8M161.9 130.7h.8M161.9 131.5v.8M162.3 130.3v.8M162.3 129.5h.8M162.7 129.1v.8M162.8 128.4h.8M163.2 128v.8M163.4 127.3h.8M163.8 126.9v.8M164 126.2h.8"/>
<path d="M164.4 125.8v.8M164.7 125.1h.8M165.1 124.8v.7M165.4 124.1h.8M165.8 123.7v.8M165.9 135.2h2.2M166.2 123.2h.8M166.6 122.8v.8M167 134.1v2.2M167 122.2h.8M167.4 121.8v.8M167.9 121.3h.8"/>
<path d="M168.3 121v.7M119.3 153.7l3.4-.8v1.8zM204.9 154.2l3.4 1-3.4 .8zM219.3 147.3l1.8 .1-1.2 3.3z"/>
</g>
<g fill="none" stroke="#000" stroke-width=".17">
<path d="M0 0h297v210h-297zM37.1 5v5M74.2 5v5M87 0v10M111.4 5v5M148.5 5v5M185.6 5v5M222.8 5v5M259.9 5v5M5 35h5M5 70h5M5 105h5"/>
<path d="M5 140h5M113.5 157.6v17M118.5 157.6v17M155.5 157.6v17M160.5 157.6v29.7M208 157.6v29.7M230 157.6v17M5 175h5M107 178.8h40M113.5 170.4h35.5M113.5 166.1h35.5M113.5 161.9h35.5"/>
<path d="M138.5 175.5h3.5v2.5h-3.5zM138.5 179.8h3.5v2.5h-3.5zM155.5 170.4h115.5M155.5 166.1h115.5M155.5 161.9h115.5M107 183.1h132M138.5 184h3.5v2.5h-3.5zM87 200v10"/>
</g>
<g fill="none" stroke="#000" stroke-width=".35">
<path d="M10 10h277v190h-277zM149 157.6v17M191 157.6v29.7M271 157.6v29.7M287 157.6h-180v42.4M107 174.6h164M147 174.6v25.4M147 178.8h140M239 174.6v25.4M255 178.8v8.5M271 170.4h16M272.5 174.6h5.2"/>
<path d="M272.5 173.1l6-1.5v6l-6-1.5zM278.8 174.6h.9M280.8 174.6h5.2M282.8 171.4v1.7M282.8 174.1v1M282.8 176.1v1.7M107 187.3h180M147 183.1h44"/>
<circle cx="282.8" cy="174.6" r="1.5"/>
<circle cx="282.8" cy="174.6" r="3"/>
</g>
<g fill="#000">
<path d="M222.8 113.6l.6 3.5-1.8-.2z" fill-rule="evenodd"/>
<path d="M119.3 153.7l3.4-.8v1.8z" fill-rule="evenodd"/>
<path d="M204.9 154.2l3.4 1-3.4 .8z" fill-rule="evenodd"/>
<path d="M219.3 147.3l1.8 .1-1.2 3.3z" fill-rule="evenodd"/>
</g>
<g font-size="7">
<text x="242.9" y="186.5">A4</text>
<text x="261.1" y="186.5">1</text>
<text x="277.6" y="186.5">1</text>
<text x="186.9" y="196.5">Rino</text>
</g>
<text font-size="5.6" x="275.4" y="166">1:1</text>
<g font-size="4.9">
<text x="17.4" y="6.7">1</text>
<text x="54.6" y="6.7">2</text>
<text x="91.7" y="6.7">3</text>
<text x="128.8" y="6.7">4</text>
<text x="165.9" y="6.7">5</text>
<text x="203.1" y="6.7">6</text>
<text x="240.2" y="6.7">7</text>
<text x="277.3" y="6.7">8</text>
<text x="3.7" y="19.2">A</text>
<text x="3.7" y="54.2">B</text>
<text x="3.6" y="89.2">C</text>
<text x="3.6" y="124.2">D</text>
<text x="219.4" y="138.5" transform="rotate(-85 219.4 138.5)">37,19</text>
<text x="142.1" y="152.6" transform="rotate(1 142.1 152.6)">88,98</text>
<text x="3.7" y="159.2">E</text>
<text x="3.8" y="194.2">F</text>
</g>
<g font-size="2.5">
<text x="214.1" y="160.6">4/5/2020</text>
<text x="245.5" y="160.6">BSAVIOZ</text>
</g>
<g font-size="1.7">
<text x="192" y="160.3">Dessiné</text>
<text x="276.5" y="160.2">Echelle</text>
<text x="108" y="166.7">Mod.</text>
<text x="150" y="166.7">Mod.</text>
<text x="192" y="164.6">Contrôlé</text>
<text x="192" y="173.1">Bon pour exéc.</text>
<text x="192" y="168.8">Conf aux norm</text>
<text x="108" y="177.3">Sans nomenclature séparée</text>
<text x="192" y="177.3">N° de commande</text>
<text x="108" y="181.6">Nomenclature sép de même N°</text>
<text x="108" y="185.8">Nomenclature sép de N° diff</text>
<text x="192" y="185.8">Remplace</text>
<text x="192" y="181.6">Origine</text>
<text x="244.3" y="180.6">Format</text>
<text x="259.1" y="180.6">Nb feuilles</text>
<text x="276" y="180.6">Feuille N°</text>
<text x="148" y="189.9">Dénomination</text>
<text x="242" y="189.9">N° de dessin</text>
</g>
</svg>
